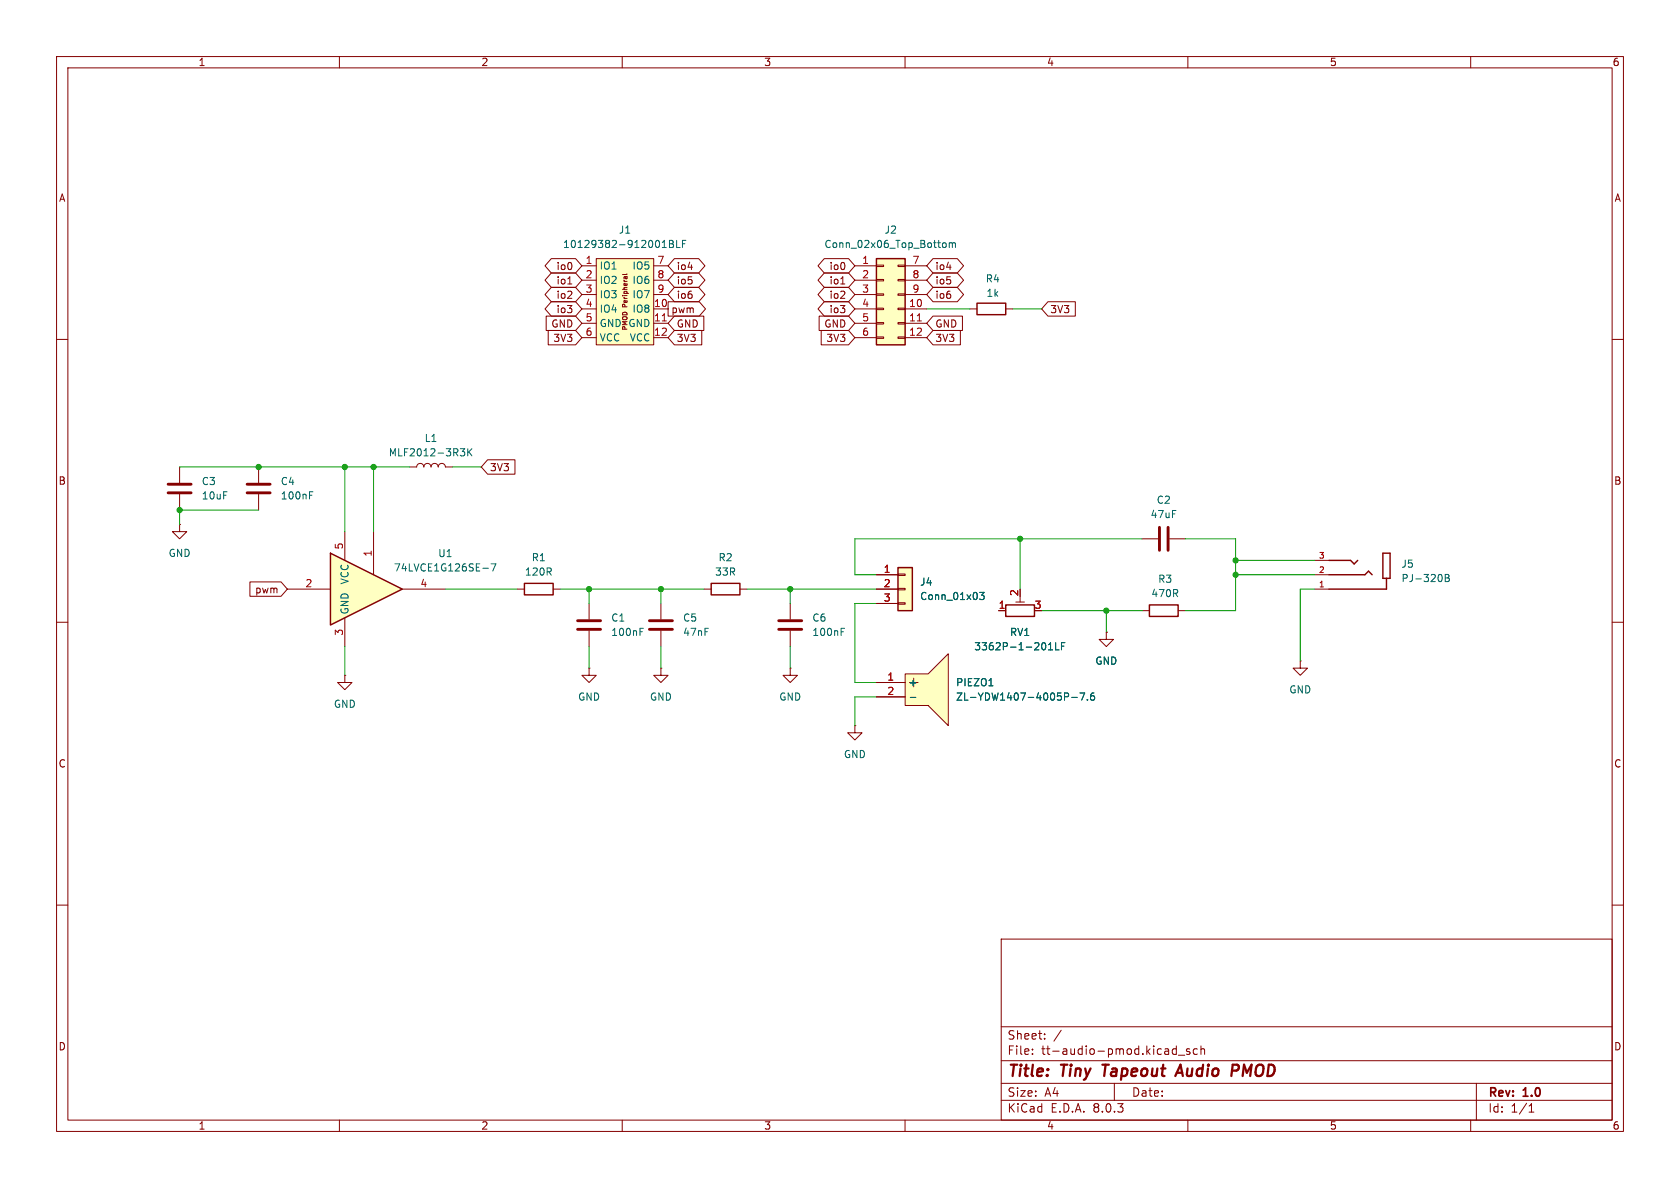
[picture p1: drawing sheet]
<svg xmlns="http://www.w3.org/2000/svg" width="297mm" height="210mm" viewBox="0 0 297 210" stroke-linecap="round" stroke-linejoin="round" font-family="sans-serif">
<g fill="none" stroke="#840000" stroke-width=".18">
<path d="M10 10h277v190h-277zM12 12h273v186h-273zM60 10v2M110 10v2M160 10v2M210 10v2M260 10v2M10 60h2M285 60h2M10 110h2M285 110h2M10 160h2"/>
<path d="M285 160h2M177 166h108v32h-108zM60 198v2M110 198v2M160 198v2M177 194.5h108M177 191.5h108M177 187.5h108M177 181.5h108M182.5 186.3v.1M182.5 185.5v.1M184.7 183.6v.1"/>
<path d="M184.7 182.8v.1M187.6 182.1l-1.3 2M197 191.5v3M207.4 186.3h.6M207.4 185.5h.6M208 184.9v1.5M208.3 186.5h1.2M210 198v2M210.3 185.5l-.3-.1-.3 .2 .1 .2 .5 .2v.3h-.6M211.7 185.5l-.5-.1-.2 .3v.4l.1 .2h.6M212.3 185.5l.2-.1 .4 .1 .1 .9M212.3 184.9v1.5"/>
<path d="M260 198v2M261 191.5v6.5M270.3 196.6h.9M270.3 195.5l.4-.4v1.5"/>
</g>
<path d="M194.9 188.2h1.1M195.5 188.2l-.3 2M207.8 190.2l.9-2 .4 2M208 189.6h1M217.9 188.2l1 .1a.58 .58 0 0 1-.3 1" fill="none" stroke="#840000" stroke-width=".4"/>
<path d="M158.7 100.3h2.6v7.7h-2.6z" fill="#ffffc2"/>
<g fill="none" stroke="#840000" stroke-width=".18">
<path d="M201.9 95.3h2.8M206.8 95.3h2.7M232.4 99.1h2.5M104.1 118.1v1.3h1.3l-1.3 1.3-1.2-1.3h1.2M104.1 118.1h.1M104.1 106.7v2.8M104.1 111.5v2.8M139.7 118.1v1.3h1.3l-1.3 1.3-1.3-1.3h1.3M139.7 118.1h.1M139.7 106.7v2.8M139.7 111.5v2.8M154.9 101.6h3.8"/>
<path d="M154.9 104.1h3.8M154.9 106.7h3.8M158.7 106.6h1.3v.2h-1.3zM158.7 104h1.3v.3h-1.3zM158.7 101.5h1.3v.2h-1.3zM232.4 101.6h2.5M232.4 104.1h2.5M151.1 128.3v1.2h1.3l-1.3 1.3-1.2-1.3h1.2M151.1 128.3h.1"/>
</g>
<path d="M234.9 99.1h3.9l.6 .6 .6-.6M244.5 97.8h1.2v4.4h-1.2zM158.7 100.3h2.6v7.7h-2.6zM234.9 101.6h6.4l.6-.6 .7 .6M245.1 102.2v1.9h-10.2" fill="none" stroke="#840000" stroke-width=".25"/>
<path d="M113.1 111.7h.5M113.1 111.1h.6M148.7 111.7h.4M148.7 111.1h.6M173.2 104.7h.8l-.4 .5 .3 .1v.6l-.2 .1-.5-.1M255.5 101.5h.4l.3 .3-.3 .3 .3 .2v.3l-.2 .2h-.5zM255.5 102.1h.4" fill="none" stroke="#006464" stroke-width=".18"/>
<path d="M205 93.2v4.1M206.5 93.2v4.1M102.1 111.3h4.1M102.1 109.7h4.1M137.7 111.3h4M137.7 109.7h4" fill="none" stroke="#840000" stroke-width=".51"/>
<path d="M154.9 45.7h5.1v15.3h-5.1z" fill="#ffffc2"/>
<g fill="none" stroke="#840000" stroke-width=".18">
<path d="M151.1 47h3.8M151.1 54.6h3.8M151.1 57.2h3.8M151.1 59.7h3.8M151.1 49.5h3.8M151.1 52.1h3.8M154.9 59.6h1.3v.2h-1.3zM154.9 57h1.3v.3h-1.3zM154.9 54.5h1.3v.2h-1.3zM154.9 51.9h1.3v.3h-1.3zM154.9 49.4h1.3v.3h-1.3zM154.9 46.9h1.3v.2h-1.3z"/>
<path d="M158.7 59.6h1.3v.2h-1.3zM158.7 57h1.3v.3h-1.3zM158.7 54.5h1.3v.2h-1.3zM158.7 51.9h1.3v.3h-1.3zM158.7 49.4h1.3v.3h-1.3zM158.7 46.9h1.3v.2h-1.3zM160 47h3.8M160 54.6h3.8M160 57.2h3.8M160 59.7h3.8M160 49.5h3.8M160 52.1h3.8"/>
<path d="M61 119.4v1.3h1.2l-1.2 1.2-1.3-1.2h1.3M61 119.4h.1M124.5 104.1h1.2M130.8 104.1h1.3"/>
</g>
<path d="M154.9 45.7h5.1v15.3h-5.1zM125.7 103.1h5.1v2.1h-5.1z" fill="none" stroke="#840000" stroke-width=".25"/>
<path d="M162.2 56.7h.7" fill="none" stroke="#a90000" stroke-width=".18"/>
<path d="M166.7 43l.3-.1 .3 .3-.1 .4-.2 .2-.3-.1M167.8 43l.4-.1 .2 .2M167.8 42.9v.9M168.4 43.1l.1-.2 .3 .1 .1 .8M168.4 43.1v.7" fill="none" stroke="#006464" stroke-width=".18"/>
<path d="M58.4 97.8l12.7 6.3-12.7 6.4z" fill="#ffffc2"/>
<path d="M58.4 97.8l12.7 6.3-12.7 6.4z" fill="none" stroke="#840000" stroke-width=".25"/>
<path d="M61 94v5.1M66 94v7.6M72.4 82.6h1.3a.64 .64 0 0 1 .6-.7 .64 .64 0 0 1 .6 .7 .64 .64 0 0 1 .7-.7 .64 .64 0 0 1 .6 .7 .64 .64 0 0 1 .6-.7 .64 .64 0 0 1 .7 .7 .64 .64 0 0 1 .6-.7 .64 .64 0 0 1 .6 .7h1.3M50.8 104.1h7.6M61 109.2v5.1M71.1 104.1h7.6" fill="none" stroke="#840000" stroke-width=".18"/>
<path d="M81.4 79.3h.8l-.5 .5 .4 .1 .1 .4-.3 .3h-.3M82.7 79.3v1.3M82.9 79.9l.5 .7M83.4 79.3l-.7 .7M86.8 99.7h.9l-.6 1.2M85.4 100.5h.9" fill="none" stroke="#006464" stroke-width=".18"/>
<path d="M160 119.1h4.1l3.5-3.5v12.7l-3.5-3.6h-4.1z" fill="#ffffc2"/>
<g fill="none" stroke="#840000" stroke-width=".18">
<path d="M171.4 54.6h1.3M177.8 54.6h1.3M31.7 92.7v1.3h1.3l-1.3 1.3-1.2-1.3h1.2M31.7 92.7h.1M31.7 82.6v2.7M31.7 87.4v2.8M45.7 82.6v2.7M45.7 87.4v2.8M91.4 104.1h1.3M97.8 104.1h1.3M116.8 106.7v2.8M116.8 111.5v2.8"/>
<path d="M160 119.1h4.1l3.5-3.5v12.7l-3.5-3.6h-4.1zM161.5 119.9v1.5M176.5 108h1.3M179.6 106.4h1.5M180.3 105.4v1M195.6 111.8v1.2h1.2l-1.2 1.3-1.3-1.3h1.3M195.6 111.8h.1M229.9 116.8v1.3h1.2l-1.2 1.3-1.3-1.3h1.3M229.9 116.8h.1M154.9 120.7h5.1M154.9 123.2h5.1M160.8 120.7h1.5"/>
</g>
<g fill="none" stroke="#006464" stroke-width=".18">
<path d="M54.7 87.5h.4M54.7 86.9h.6M185.4 114.9h.7M185.4 114l.3-.4v1.3M186.6 113.6v1.3h.6M187.7 114.2h.4M188.3 113.6h-.6v1.3M160.9 123.3h1M174.8 121.2h.8M189.5 123.3h.9M190.9 122.5h.9l-.6 1.3M192.2 123.6v.2"/>
<path d="M193.4 122.5l-.4 .1a.86 .86 0 0 0 0 1.2l.5-.2v-.4l-.2-.2h-.3l-.2 .2"/>
</g>
<path d="M172.7 53.6h5.1v2h-5.1zM92.7 103.1h5.1v2.1h-5.1zM177.8 106.9h5.1v2.1h-5.1z" fill="none" stroke="#840000" stroke-width=".25"/>
<path d="M29.7 87.1h4.1M29.7 85.6h4.1M43.7 87.1h4.1M43.7 85.6h4.1M114.8 111.3h4.1M114.8 109.7h4.1" fill="none" stroke="#840000" stroke-width=".51"/>
<path d="M105.4 45.7h10.2v15.3h-10.2z" fill="#ffffc2"/>
<g fill="none" stroke="#840000" stroke-width=".18">
<path d="M96.6 55.9h5.2l1.1 1.3-1.1 1.2h-5.2zM96.9 58.4h4.9l1.1 1.3-1.1 1.3h-4.9zM97.5 48.3h4.3l1.1 1.2-1.1 1.3h-4.3l-1.1-1.3zM97.5 50.8h4.3l1.1 1.3-1.1 1.2h-4.3l-1.1-1.2zM97.5 45.7h4.3l1.1 1.3-1.1 1.3h-4.3l-1.1-1.3zM97.5 53.3h4.3l1.1 1.3-1.1 1.3h-4.3l-1.1-1.3zM100.4 50.2h.7M102.9 47h2.5M102.9 54.6h2.5M102.9 57.2h2.5M102.9 59.7h2.5M102.9 49.5h2.5"/>
<path d="M102.9 52.1h2.5M105.4 45.7h10.2v15.3h-10.2zM110.9 48.4l-.2 .1h-.6M115.6 47h2.5M115.6 54.6h2.5M115.6 57.2h2.5M115.6 59.7h2.5M115.6 49.5h2.5M115.6 52.1h2.5M118.1 53.3h5.5l1.1 1.3-1.1 1.3h-5.5zM119.2 48.3h4.3l1.1 1.2-1.1 1.3h-4.3l-1.1-1.3zM119.2 58.4h4.9v2.6h-4.9l-1.1-1.3z"/>
<path d="M119.2 45.7h4.3l1.1 1.3-1.1 1.3h-4.3l-1.1-1.3zM119.2 50.8h4.3l1.1 1.3-1.1 1.2h-4.3l-1.1-1.2zM119.2 55.9h5.2v2.5h-5.2l-1.1-1.2zM144.8 55.9h5.2l1.1 1.3-1.1 1.2h-5.2zM145.2 58.4h4.8l1.1 1.3-1.1 1.3h-4.8zM145.7 50.8h4.3l1.1 1.3-1.1 1.2h-4.3l-1.1-1.2zM145.7 48.3h4.3l1.1 1.2-1.1 1.3h-4.3l-1.1-1.3zM145.7 45.7h4.3l1.1 1.3-1.1 1.3h-4.3l-1.1-1.3zM145.7 53.3h4.3l1.1 1.3-1.1 1.3h-4.3l-1.1-1.3zM148.6 50.2h.8M164.9 55.9h5.2v2.5h-5.2l-1.1-1.2zM164.9 45.7h4.3l1.1 1.3-1.1 1.3h-4.3l-1.1-1.3z"/>
<path d="M164.9 48.3h4.3l1.1 1.2-1.1 1.3h-4.3l-1.1-1.3zM164.9 50.8h4.3l1.1 1.3-1.1 1.2h-4.3l-1.1-1.2zM164.9 58.4h4.9v2.6h-4.9l-1.1-1.3zM185.3 53.3h4.8v2.6h-4.8l-1.2-1.3zM86.2 81.3h4.8v2.5h-4.8l-1.1-1.2zM44.2 102.9h5.5l1.1 1.2-1.1 1.3h-5.5zM116.8 118.1v1.3h1.3l-1.3 1.3-1.2-1.3h1.2M116.8 118.1h.1M154.9 101.6h3.8M154.9 104.1h3.8M154.9 106.7h3.8M176.5 108h1.3"/>
<path d="M195.6 111.8h.1M201.9 108h1.3M208.3 108h1.2M154.9 120.7h5.1M154.9 123.2h5.1"/>
</g>
<path d="M117.1 56.7h.7" fill="none" stroke="#a90000" stroke-width=".18"/>
<g fill="none" stroke="#006464" stroke-width=".18">
<path d="M117.1 43.8h.7M118.4 42.5h.4l.2 .2-.2 .4 .2 .1 .1 .3-.3 .3h-.4zM118.4 43.1h.4M119.6 42.5v1.3h.6M120.6 43.1h.5M121.3 42.5h-.7v1.3M173.2 104.7h.8l-.4 .5 .3 .1v.6l-.2 .1-.5-.1M185.4 114.9h.7M185.4 114l.3-.4v1.3M186.6 113.6v1.3h.6M187.7 114.2h.4M188.3 113.6h-.6v1.3"/>
<path d="M160.9 123.3h1M174.8 121.2h.8M189.5 123.3h.9M190.9 122.5h.9l-.6 1.3M192.2 123.6v.2M193.4 122.5l-.4 .1a.86 .86 0 0 0 0 1.2l.5-.2v-.4l-.2-.2h-.3l-.2 .2"/>
</g>
<path d="M203.2 106.9h5.1v2.1h-5.1z" fill="none" stroke="#840000" stroke-width=".25"/>
<g fill="none" stroke="#009600" stroke-width=".18">
<path d="M163.8 54.6h7.6M179.1 54.6h5M31.7 82.6h40.7M45.7 90.2h-14v2.5M61 82.6v11.4M66 82.6v11.4M80 82.6h5.1M180.3 95.3v8.8M201.9 95.3h-50.8v6.3h3.8M209.5 95.3h8.9v12.7h-8.9M218.4 99.1h14M61 114.3v5.1"/>
<path d="M78.7 104.1h12.7M99.1 104.1h25.4M104.1 104.1v2.6M104.1 114.3v3.8M116.8 104.1v2.6M116.8 114.3v3.8M132.1 104.1h22.8M139.7 104.1v2.6M139.7 114.3v3.8M154.9 106.7h-3.8v14h3.8M184.1 108h17.8M195.6 108v3.8"/>
<path d="M218.4 101.6h14M232.4 104.1h-2.5v12.7M154.9 123.2h-3.8v5.1"/>
</g>
<g fill="#009600" stroke="#009600" stroke-width=".18">
<circle cx="180.3" cy="95.3" r=".46"/>
<circle cx="195.6" cy="108" r=".46"/>
<circle cx="218.4" cy="99.1" r=".46"/>
<circle cx="218.4" cy="101.6" r=".46"/>
<circle cx="139.7" cy="104.1" r=".46"/>
<circle cx="104.1" cy="104.1" r=".46"/>
<circle cx="116.8" cy="104.1" r=".46"/>
<circle cx="61" cy="82.6" r=".46"/>
<circle cx="45.7" cy="82.6" r=".46"/>
<circle cx="31.7" cy="90.2" r=".46"/>
<circle cx="66" cy="82.6" r=".46"/>
</g>
<g font-size="2.8" fill="#840000">
<text x="178" y="190.9">Title:</text>
<text x="187.7" y="190.9">Tiny</text>
<text x="195.8" y="190.9">Tapeout</text>
<text x="209.7" y="190.9">Audio</text>
<text x="220.2" y="190.9">PMOD</text>
</g>
<g font-size="2.1" fill="#840000">
<text x="178" y="184">Sheet:</text>
<text x="178" y="186.7">File:</text>
<text x="184.1" y="186.7">tt-audio-pmod.kicad_sch</text>
<text x="178" y="196.9">KiCad</text>
<text x="178" y="194.1">Size:</text>
<text x="184.7" y="194.1">A4</text>
<text x="185.7" y="196.9">E.D.A.</text>
<text x="193.3" y="196.9">8.0.3</text>
<text x="200" y="194.1">Date:</text>
<text x="263" y="194.3">Rev:</text>
<text x="263" y="196.9">Id:</text>
<text x="267.1" y="196.9">1/1</text>
<text x="269.4" y="194.3">1.0</text>
</g>
<g font-size="1.8" fill="#840000">
<text x="35" y="11.9">1</text>
<text x="85" y="11.9">2</text>
<text x="135" y="11.9">3</text>
<text x="185" y="11.9">4</text>
<text x="235" y="11.9">5</text>
<text x="285" y="11.9">6</text>
<text x="10.3" y="35.9">A</text>
<text x="285.3" y="35.9">A</text>
<text x="98.3" y="47.9">io0</text>
<text x="119.5" y="47.9">io4</text>
<text x="146.5" y="47.9">io0</text>
<text x="165.3" y="47.9">io4</text>
<text x="98.3" y="50.5">io1</text>
<text x="98.3" y="53">io2</text>
<text x="119.5" y="50.5">io5</text>
<text x="119.5" y="53">io6</text>
<text x="146.5" y="53">io2</text>
<text x="146.5" y="50.5">io1</text>
<text x="165.3" y="50.5">io5</text>
<text x="165.3" y="53">io6</text>
<text x="97.4" y="58.1">GND</text>
<text x="98.3" y="55.6">io3</text>
<text x="118.6" y="55.6">pwm</text>
<text x="119.5" y="58.1">GND</text>
<text x="145.6" y="58.1">GND</text>
<text x="146.5" y="55.6">io3</text>
<text x="165.3" y="58.1">GND</text>
<text x="185.6" y="55.6">3V3</text>
<text x="97.7" y="60.6">3V3</text>
<text x="119.5" y="60.6">3V3</text>
<text x="146" y="60.6">3V3</text>
<text x="165.3" y="60.6">3V3</text>
<text x="86.5" y="83.5">3V3</text>
<text x="10.3" y="85.9">B</text>
<text x="285.3" y="85.9">B</text>
<text x="45" y="105.1">pwm</text>
<text x="10.3" y="135.9">C</text>
<text x="285.3" y="135.9">C</text>
<text x="10.3" y="185.9">D</text>
<text x="285.3" y="185.9">D</text>
<text x="35" y="199.9">1</text>
<text x="85" y="199.9">2</text>
<text x="135" y="199.9">3</text>
<text x="185" y="199.9">4</text>
<text x="235" y="199.9">5</text>
<text x="285" y="199.9">6</text>
</g>
<g font-size="1.8" fill="#006464">
<text x="109.3" y="41.5">J1</text>
<text x="156.3" y="41.5">J2</text>
<text x="99.4" y="44">10129382-912001BLF</text>
<text x="105.9" y="47.9">IO1</text>
<text x="111.7" y="47.9">IO5</text>
<text x="145.6" y="44">Conn_02x06_Top_Bottom</text>
<text x="105.9" y="50.4">IO2</text>
<text x="105.9" y="52.9">IO3</text>
<text x="111.7" y="50.4">IO6</text>
<text x="111.7" y="52.9">IO7</text>
<text x="174.2" y="50.1">R4</text>
<text x="174.3" y="52.7">1k</text>
<text x="105.9" y="55.5">IO4</text>
<text x="105.9" y="58">GND GND</text>
<text x="111.7" y="55.5">IO8</text>
<text x="105.9" y="60.6">VCC</text>
<text x="111.2" y="60.6">VCC</text>
<text x="68.6" y="80.9">MLF2012-3R3K</text>
<text x="75" y="78.3">L1</text>
<text x="35.6" y="86">C3</text>
<text x="35.6" y="88.5">10uF</text>
<text x="49.5" y="86">C4</text>
<text x="49.5" y="88.5">100nF</text>
<text x="204.4" y="89.3">C2</text>
<text x="203.3" y="91.8">47uF</text>
<text x="29.7" y="98.7">GND</text>
<text x="69.5" y="101.2">74LVCE1G126SE-7</text>
<text x="77.4" y="98.7">U1</text>
<text x="92.7" y="102">120R</text>
<text x="93.9" y="99.4">R1</text>
<text x="126.3" y="102">33R</text>
<text x="126.9" y="99.4">R2</text>
<text x="247.7" y="100.6">J5</text>
<text x="61.8" y="103.4" transform="rotate(-90 61.8 103.4)">VCC</text>
<text x="162.6" y="103.7">J4</text>
<text x="162.6" y="106.3">Conn_01x03</text>
<text x="203.4" y="105.8">470R</text>
<text x="204.7" y="103.2">R3</text>
<text x="247.7" y="103.1">PJ-320B</text>
<text x="61.8" y="108.7" transform="rotate(-90 61.8 108.7)">GND</text>
<text x="108" y="110.1">C1</text>
<text x="108" y="112.6">100nF</text>
<text x="120.7" y="110.1">C5</text>
<text x="120.7" y="112.6">47nF</text>
<text x="143.5" y="110.1">C6</text>
<text x="143.5" y="112.6">100nF</text>
<text x="178.5" y="112.6">RV1</text>
<text x="172.1" y="115.2">3362P-1-201LF</text>
<text x="193.5" y="117.7">GND</text>
<text x="58.9" y="125.3">GND</text>
<text x="102.1" y="124.1">GND</text>
<text x="114.8" y="124.1">GND</text>
<text x="137.7" y="124.1">GND</text>
<text x="160.5" y="121.5">+</text>
<text x="168.9" y="121.5">PIEZO1</text>
<text x="168.9" y="124.1">ZL-YDW1407-4005P-7.6</text>
<text x="227.8" y="122.8">GND</text>
<text x="149.1" y="134.2">GND</text>
</g>
<g font-size="1.8" fill="#a90000">
<text x="103.4" y="46.7">1</text>
<text x="116.1" y="46.7">7</text>
<text x="152.3" y="46.7">1</text>
<text x="161.2" y="46.7">7</text>
<text x="103.4" y="49.3">2</text>
<text x="103.4" y="51.8">3</text>
<text x="116.1" y="49.3">8</text>
<text x="116.1" y="51.8">9</text>
<text x="152.3" y="49.3">2</text>
<text x="152.3" y="51.8">3</text>
<text x="161.2" y="49.3">8</text>
<text x="161.2" y="51.8">9</text>
<text x="103.4" y="54.4">4</text>
<text x="103.4" y="56.9">5</text>
<text x="103.4" y="59.4">6</text>
<text x="115.5" y="54.4">10</text>
<text x="115.5" y="56.9">11</text>
<text x="115.5" y="59.4">12</text>
<text x="152.3" y="54.4">4</text>
<text x="152.3" y="56.9">5</text>
<text x="152.3" y="59.4">6</text>
<text x="160.6" y="54.4">10</text>
<text x="160.6" y="56.9">11</text>
<text x="160.6" y="59.4">12</text>
<text x="60.7" y="97.2" transform="rotate(-90 60.7 97.2)">5</text>
<text x="65.8" y="98.5" transform="rotate(-90 65.8 98.5)">1</text>
<text x="156.1" y="101.3">1</text>
<text x="53.9" y="103.9">2</text>
<text x="74.2" y="103.9">4</text>
<text x="156.1" y="103.9">2</text>
<text x="156.1" y="106.4">3</text>
<text x="176.5" y="107.7">1</text>
<text x="180.1" y="105.5" transform="rotate(-90 180.1 105.5)">2</text>
<text x="182.8" y="107.7">3</text>
<text x="60.7" y="112.5" transform="rotate(-90 60.7 112.5)">3</text>
<text x="156.8" y="120.4">1</text>
<text x="156.8" y="122.9">2</text>
</g>
<g font-size="1.4" fill="#a90000">
<text x="233.1" y="101.3">2</text>
<text x="233.1" y="98.8">3</text>
<text x="233.1" y="103.9">1</text>
</g>
<text font-size="1.1" fill="#006464" x="111.1" y="58.5" transform="rotate(-90 111.1 58.5)">PMOD</text>
<text font-size="1.1" fill="#840000" x="111.1" y="54.3" transform="rotate(-90 111.1 54.3)">Peripheral</text>
</svg>
